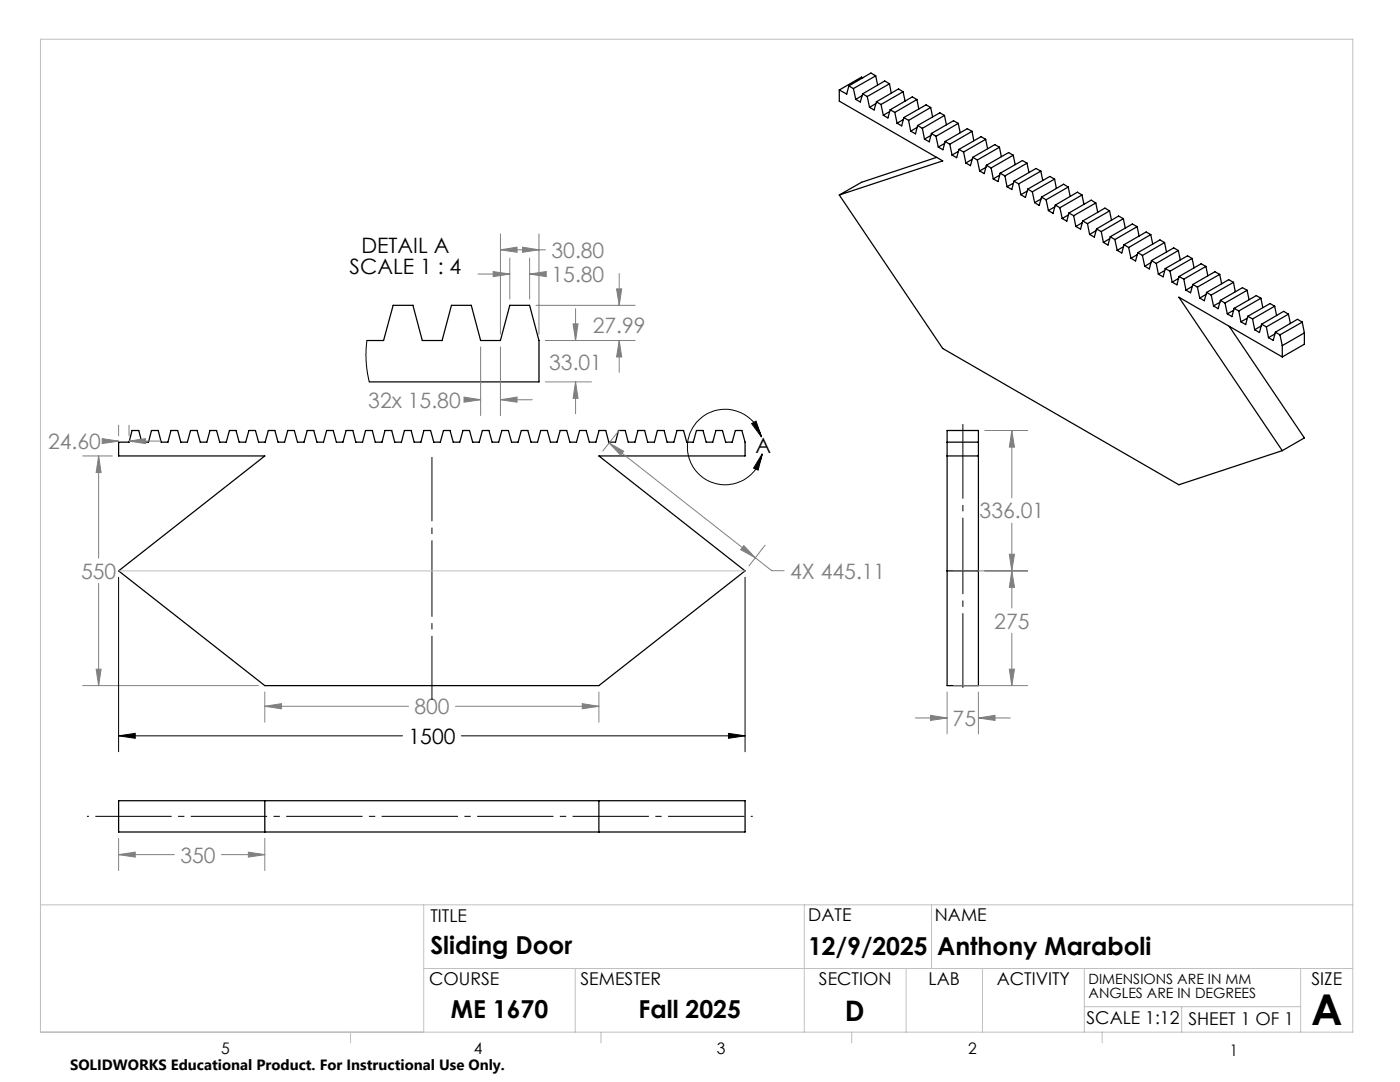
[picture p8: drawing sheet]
<svg xmlns="http://www.w3.org/2000/svg" width="279mm" height="216mm" viewBox="0 0 279 216" stroke-linecap="round" stroke-linejoin="round" font-family="sans-serif">
<g fill="none" stroke="#000" stroke-width=".25">
<path d="M167.5 18v2.2l20.6 11.9-20.6 6.8M169.4 17.1l-.4 1.7-1.5-.8M169.4 17.1l.9 .6M170.3 17.7l.5 2.1M172 19.1l-1.2 .7M172.2 18.7l.9 .6M172.2 18.7l-.5 1.7-.9-.6M172.2 15.5l-.3-.1-4.4 2.6M173.1 19.3l.4 2.1M174.8 15.1l-4.5 2.6M174.8 15.1l.4 1.9M174.8 15.1l-1-.5-4.4 2.5"/>
<path d="M177.5 16.7l-4.4 2.6M177.5 16.7l.4 1.9M177.5 16.7l-.9-.5-4.4 2.5M180.2 18.3l-4.4 2.5M180.2 18.3l.4 1.9M180.2 18.3l-.9-.6-4.4 2.6M183 19.9l-.9-.6-4.4 2.6M183 19.9l-4.4 2.5M183 19.9l.4 1.9M167.5 38.9l20.6 30.6 47.2 27.2 20.6-6.8M174.8 20.7l-1.3 .7M174.9 20.3l.9 .5"/>
<path d="M174.9 20.3l-.5 1.6-.9-.5M175.8 20.8l.5 2.2M177.6 22.3l-1.3 .7M177.7 21.9l.9 .5M177.7 21.9l-.5 1.6-.9-.5M178.6 22.4l.4 2.2M180.3 23.8l-1.3 .8M180.4 23.5l-.4 1.6-1-.5M180.4 23.5l.9 .5M181.3 24l.5 2.2M183 25.4l-1.2 .8M183.1 25l-.4 1.7-.9-.5"/>
<path d="M183.1 25l1 .6M184.1 25.6l.4 2.2M185.7 21.4l-.9-.5-4.4 2.6M185.7 21.4l-4.4 2.6M185.7 21.4l.4 2M185.8 27l-1.3 .8M185.9 26.6l-.4 1.7-1-.5M185.9 26.6l.9 .6M186.8 27.2l.5 2.2M186.9 31.4l-15 5-4.4 2.5M188.5 23l-.9-.5-4.5 2.5M188.5 23l-4.4 2.6"/>
<path d="M188.5 23l.4 1.9M188.5 28.6l-1.2 .8M188.6 28.2l-.4 1.7-.9-.5M188.6 28.2l.9 .6M189.5 28.8l.5 2.1M191.2 24.6l-4.4 2.6M191.2 24.6l.4 1.9M191.2 24.6l-.9-.5-4.4 2.5M191.3 30.2l-1.3 .7M191.4 29.8l-.5 1.7-.9-.6M191.4 29.8l.9 .5M192.3 30.3l.5 2.2"/>
<path d="M194 26.2l-4.5 2.6M194 26.2l.3 1.9M194 26.2l-1-.5-4.4 2.5M194 31.8l-1.2 .7M194.1 31.4l-.4 1.7-.9-.6M194.1 31.4l1 .5M195.1 31.9l.4 2.2M196.7 27.8l-.9-.5-4.4 2.5M196.7 27.8l-4.4 2.5M196.7 27.8l.4 1.9M196.8 33.4l-1.3 .7M196.8 33l-.4 1.6-.9-.5"/>
<path d="M196.8 33l1 .5M197.8 33.5l.4 2.2M199.5 29.4l-1-.5-4.4 2.5M199.5 29.4l-4.4 2.5M199.5 29.4l.3 1.9M199.5 35l-1.3 .7M199.6 34.6l-.4 1.6-1-.5M199.6 34.6l1 .5M200.6 35.1l.4 2.2M202.2 31l-.9-.6-4.5 2.6M202.2 31l-4.4 2.5M202.2 31l.4 1.8"/>
<path d="M202.2 36.5l-1.2 .8M202.4 36.2l-.5 1.6-.9-.5M202.4 36.2l.9 .5M203.3 36.7l.4 2.1M205 32.6l-4.4 2.5M205 32.6l.4 1.8M205 32.6l-1-.6-4.4 2.6M205 38.1l-1.3 .7M205.1 37.7l.9 .6M205.1 37.7l-.5 1.7-.9-.6M206 38.3l.5 2.1M207.7 34.1l-4.4 2.6"/>
<path d="M207.7 34.1l.4 1.9M207.7 34.1l-.9-.5-4.4 2.6M207.8 39.7l-1.3 .7M207.9 39.3l.9 .6M207.9 39.3l-.5 1.7-.9-.6M208.8 39.9l.4 2.1M210.5 35.7l-4.5 2.6M210.5 35.7l.3 1.9M210.5 35.7l-1-.5-4.4 2.5M213.2 37.3l-4.4 2.6M213.2 37.3l.4 1.9M213.2 37.3l-.9-.5-4.4 2.5"/>
<path d="M215.9 38.9l-4.4 2.6M215.9 38.9l.4 1.9M215.9 38.9l-.9-.6-4.4 2.6M210.5 41.3l-1.3 .7M210.6 40.9l.9 .6M210.6 40.9l-.5 1.7-.9-.6M211.5 41.5l.5 2.1M213.3 42.9l-1.3 .7M213.3 42.5l-.4 1.6-.9-.5M213.3 42.5l1 .5M214.3 43l.4 2.2M216 44.4l-1.3 .8"/>
<path d="M216.1 44.1l-.4 1.6-1-.5M216.1 44.1l.9 .5M217 44.6l.5 2.2M218.7 40.5l-4.4 2.5M218.7 40.5l.4 1.9M218.7 40.5l-.9-.6-4.5 2.6M218.7 46l-1.2 .8M218.8 45.7l-.4 1.6-.9-.5M218.8 45.7l1 .5M219.8 46.2l.4 2.2M221.4 42.1l-4.4 2.5M221.4 42.1l.4 1.9"/>
<path d="M221.4 42.1l-.9-.6-4.4 2.6M221.5 47.6l-1.3 .8M221.6 47.2l-.5 1.7-.9-.5M221.6 47.2l.9 .6M222.5 47.8l.5 2.2M224.2 43.6l-4.4 2.6M224.2 43.6l.4 1.9M224.2 43.6l-1-.5-4.4 2.6M224.2 49.2l-1.2 .8M224.3 48.8l-.4 1.7-.9-.5M224.3 48.8l.9 .6M225.2 49.4l.5 2.1"/>
<path d="M226.9 45.2l-4.4 2.6M226.9 45.2l.4 1.9M226.9 45.2l-.9-.5-4.4 2.5M227 50.8l-1.3 .7M227.1 50.4l-.5 1.7-.9-.6M227.1 50.4l.9 .6M228 51l.5 2.1M229.7 46.8l-1-.5-4.4 2.5M229.7 46.8l-4.5 2.6M229.7 46.8l.3 1.9M229.7 52.4l-1.2 .7M229.8 52l-.4 1.7-.9-.6"/>
<path d="M229.8 52l1 .6M230.8 52.6l.4 2.1M232.4 48.4l-.9-.5-4.4 2.5M232.4 48.4l-4.4 2.6M232.4 48.4l.4 1.9M232.4 54l-1.2 .7M232.6 53.6l-.5 1.6-.9-.5M232.6 53.6l.9 .5M233.5 54.1l.4 2.2M235.2 50l-1-.5-4.4 2.5M235.2 50l-4.4 2.6M235.2 50l.3 1.9"/>
<path d="M235.2 55.6l-1.3 .7M235.3 55.2l-.4 1.6-1-.5M235.3 55.2l1 .5M236.3 55.7l.4 2.2M237.9 51.6l-.9-.6-4.4 2.6M237.9 51.6l-4.4 2.5M237.9 51.6l.4 1.8M237.9 57.2l-1.2 .7M238.1 56.8l-.5 1.6-.9-.5M238.1 56.8l.9 .5M239 57.3l.4 2.2M240.7 53.2l-4.4 2.5"/>
<path d="M240.7 53.2l.4 1.8M240.7 53.2l-1-.6-4.4 2.6M240.7 58.7l-1.3 .8M240.8 58.3l-.5 1.7-.9-.5M240.8 58.3l.9 .6M241.7 58.9l.5 2.1M243.4 54.8l-4.4 2.5M243.4 54.8l.4 1.8M243.4 54.8l-.9-.6-4.4 2.6M243.6 59.9l.9 .6M243.6 59.9l-.5 1.7-.9-.6M246.2 56.3l-4.5 2.6"/>
<path d="M246.2 56.3l.3 1.9M246.2 56.3l-1-.5-4.4 2.5M248.9 57.9l-.9-.5-4.4 2.5M248.9 57.9l-4.4 2.6M248.9 57.9l.4 1.9M251.6 59.5l-.9-.5-4.4 2.5M251.6 59.5l-4.4 2.6M251.6 59.5l.4 1.9M73.2 67.9h3.4l1.9-7h3.9l1.9 7h3.9l1.9-7h4l1.8 7h4l1.8-7h4l1.9 7v8.3h-33.9M243.5 60.3l-1.3 .7M244.5 60.5l.4 2.1M245.3 65.1l15 22.3-4.4 2.5"/>
<path d="M246.2 61.9l-1.3 .7M246.3 61.5l.9 .6M246.3 61.5l-.4 1.7-1-.6M247.2 62.1l.4 2.1M248.9 63.5l-1.3 .7M249 63.1l-.4 1.7-1-.6M249 63.1l1 .5M250 63.6l.4 2.2M251.7 65.1l-1.3 .7M251.8 64.7l-.4 1.7-1-.6M251.8 64.7l.9 .5M252.7 65.2l.5 2.2"/>
<path d="M254.4 61.1l-4.4 2.5M254.4 61.1l.4 1.9M254.4 61.1l-.9-.5-4.5 2.5M254.4 66.6l-1.2 .8M254.5 66.3l.9 .5M254.5 66.3l-.4 1.6-.9-.5M255.4 66.8l.5 2.2M255.9 71.2l-20.6-11.9 20.6 30.6M255.9 69v2.2M257.1 62.7l-4.4 2.5M257.1 62.7l.4 1.9M257.1 62.7l-.9-.6-4.4 2.6"/>
<path d="M259.9 64.3l-4.5 2.5M259.9 64.3l.4 2.1M259.9 64.3l-1-.6-4.4 2.6M260.3 66.4l-4.4 2.6M260.3 66.4v2.3l-4.4 2.5M23.7 88.2h2.1l.6-2.3h1.3l.6 2.3h1.3l.6-2.3h1.4l.6 2.3h1.3l.6-2.3h1.4l.6 2.3h1.3l.6-2.3h1.3l.7 2.3h1.3l.6-2.3h1.3l.7 2.3h1.3l.6-2.3h1.3l.6 2.3h1.3l.7-2.3h1.3l.6 2.3h1.3l.7-2.3h1.3l.6 2.3h1.3l.6-2.3h1.3l.7 2.3h1.3l.6-2.3h1.3l.7 2.3h1.3l.6-2.3h1.3l.6 2.3h1.3l.7-2.3h1.3l.6 2.3h1.4l.6-2.3h1.3l.6 2.3h1.3l.6-2.3h1.4l.6 2.3h1.3l.6-2.3h1.4l.6 2.3h1.3l.6-2.3h1.3l.7 2.3h1.3l.6-2.3h1.3l.7 2.3h1.3l.6-2.3h1.3l.6 2.3h1.3l.7-2.3h1.3l.6 2.3h1.3l.7-2.3h1.3l.6 2.3h1.3l.6-2.3h1.3l.7 2.3h1.3l.6-2.3h1.3l.7 2.3h1.3l.6-2.3h1.3l.6 2.3h1.3l.7-2.3h1.3l.6 2.3h1.3l.7-2.3h1.3l.6 2.3h1.3l.6-2.3h1.4l.6 2.3h1.3l.6-2.3h1.4l.6 2.3h1.3l.6-2.3h1.3l.6 2.3h1.4l.6-2.3h1.3l.7 2.3h1.3l.6-2.3h1.3l.6 2.3h1.3l.7-2.3h1.3l.6 2.3h1.3l.7-2.3h1.3l.6 2.3v2.8h-29.2l29.2 22.9-29.2 22.9h-66.7l-29.1-22.9 29.1-22.9h-29.1zM189 91h6.3M189 88.2h6.3M189 85.9h6.3v50.9h-6.3zM189 113.9h6.3M23.7 159.8h125v6.2h-125zM52.8 159.8v6.2"/>
<path d="M119.5 159.8v6.2"/>
</g>
<path d="M73.2 67.9l-.1 1.6v2.6l.2 2.1 .4 2M150 84.5l.9-.5 1.1 3.2zM152 87.2a7.5 7.5 0 0 0-11.8-4 7.5 7.5 0 0 0 .5 12.4 7.5 7.5 0 0 0 11.4-5M152.1 90.6l-.8 3.2-.9-.4zM23.7 115.2v34.8M148.7 115.2v34.8M23.7 146.8l3.3-.5v1zM23.7 146.8h56.6M92.1 146.8h56.6M145.4 146.3l3.3 .5-3.3 .5z" fill="none" stroke="#000" stroke-width=".2"/>
<g fill="none" stroke="#808080" stroke-width=".2">
<path d="M95.4 54.7h6.3M98.4 54.2l3.3 .5-3.3 .5zM99.9 49.8l3.3-.5v1zM99.9 46.7v20M99.9 49.8h9M101.7 51.5v8.2M104.3 49.3l3.3 .5-3.3 .5zM105.7 54.7l3.3-.5v1zM105.7 51.5v8.2M105.7 54.7h3.2M107.6 46.7v20M123 57.6h1.1l-.5 3.3z"/>
<path d="M123.6 54.6v6.3M92.6 79.2l3.3 .6-3.3 .5zM93.1 79.8h2.8M95.9 69.2v13.7M99.9 79.8l3.3-.6v1.1zM99.9 69.2v13.7M99.9 79.8h6.3M107 60.9h19.8M108.8 67.9h18M108.8 76.2h9.2M114.4 64.6h1l-.5 3.3zM114.9 76.2l.5 3.3h-1z"/>
<path d="M114.9 61.6v6.3M114.9 76.2v6.3M123.6 67.9l.5 3.3h-1.1zM123.6 67.9v6.4M16.5 91h5.9M19.7 91l.5 3.3h-1zM19.7 91v20.4M20.4 87.5l3.3 .5-3.3 .5zM21.3 88h2.4M23.7 84.8v2.2M25.8 88l3.2-.5v1zM25.8 84.8v2.2"/>
<path d="M25.8 88h6.3M121.6 88.4l2.9 1.6-.6 .8zM121.6 88.4l29.1 22.9M123.5 85.9l-3.2 4.1M196.5 85.9h8.6M201.9 85.9l.6 3.3h-1.1zM201.9 85.9v13.4M19.7 116.4v20.4M148.4 108.9l2.3 2.4-2.9-1.6zM150.7 111.3l3.3 2.6h2.5M152.7 108.8l-3.2 4.1M190.3 113.9h14.8"/>
<path d="M201.4 110.6h1.1l-.6 3.3zM201.9 113.9l.6 3.3h-1.1zM201.9 104.4v16.9M16.5 136.8h35.1M19.2 133.5h1l-.5 3.3zM52.8 138.1v6M119.5 138.1v6M189 138.1v8.3M190.3 136.8h14.8M195.3 138.1v8.3M201.4 133.5h1.1l-.6 3.3zM201.9 126.4v10.4"/>
<path d="M52.8 140.9l3.4-.5v1zM52.8 140.9h28.7M90.9 140.9h28.6M116.2 140.4l3.3 .5-3.3 .5zM182.7 143.3h6.3M185.7 142.7l3.3 .6-3.3 .5zM195.3 143.3l3.3-.6v1.1zM195.3 143.3h6.3M23.7 170.5l3.3-.5v1zM23.7 167.3v6.4M23.7 170.5h11.1M44.2 170.5h8.6"/>
<path d="M49.6 170l3.2 .5-3.2 .5zM52.8 167.3v6.4"/>
</g>
<path d="M86.2 91.2v48.5" fill="none" stroke="#000" stroke-width=".2" stroke-dasharray="15.2 1.3 1.3 1.3" stroke-dashoffset="2.4" stroke-linecap="butt"/>
<path d="M192.2 84.6v52.6" fill="none" stroke="#000" stroke-width=".2" stroke-dasharray="15.2 1.3 1.3 1.3" stroke-dashoffset=".4" stroke-linecap="butt"/>
<path d="M150.2 162.9h-132.8" fill="none" stroke="#000" stroke-width=".2" stroke-dasharray="15.2 1.3 1.3 1.3" stroke-dashoffset="-1.7" stroke-linecap="butt"/>
<g fill="none" stroke="#c0c0c0" stroke-width=".2">
<path d="M8.1 7.8h261.9v198.2h-261.9zM23.7 113.9h125M8.1 180.6h261.9M84.6 180.6v25.4M84.6 193.3h185.4M114.8 193.3v12.7M160.5 180.6v25.4M180.8 193.3v12.7M185.9 180.6v12.7M196.1 193.3v12.7M216.4 193.3v12.7M259.6 193.3v12.7"/>
<path d="M70 206v2.1M119.9 206v2.1M170 206v2.1M216.4 200.9h43.2M220 206v2.1M235.8 200.9v5.1"/>
</g>
<path d="M150 84.5l.9-.5 1.1 3.2zM152.1 90.6l-.8 3.2-.9-.4z" fill="#000"/>
<path d="M116.2 140.4l3.3 .5-3.3 .5zM52.8 140.9l3.4-.5v1zM19.7 91l.5 3.3h-1zM19.2 133.5h1l-.5 3.3zM121.6 88.4l2.9 1.6-.6 .8zM148.4 108.9l2.3 2.4-2.9-1.6zM20.4 87.5l3.3 .5-3.3 .5zM25.8 88l3.2-.5v1zM114.4 64.6h1l-.5 3.3zM114.9 76.2l.5 3.3h-1zM98.4 54.2l3.3 .5-3.3 .5zM105.7 54.7l3.3-.5v1zM99.9 49.8l3.3-.5v1zM104.3 49.3l3.3 .5-3.3 .5zM123 57.6h1.1l-.5 3.3zM123.6 67.9l.5 3.3h-1.1zM92.6 79.2l3.3 .6-3.3 .5zM99.9 79.8l3.3-.6v1.1zM185.7 142.7l3.3 .6-3.3 .5zM195.3 143.3l3.3-.6v1.1zM201.9 113.9l.6 3.3h-1.1zM201.4 133.5h1.1l-.6 3.3zM201.9 85.9l.6 3.3h-1.1zM201.4 110.6h1.1l-.6 3.3zM49.6 170l3.2 .5-3.2 .5zM23.7 170.5l3.3-.5v1z" fill="#808080"/>
<path d="M23.7 146.8l3.3-.5v1zM145.4 146.3l3.3 .5-3.3 .5z" fill="#000"/>
<text font-size="8.5" x="261.7" y="204.6">A</text>
<text font-size="5.6" x="168.6" y="203.7">D</text>
<g font-size="4.9">
<text x="85.9" y="190.4">Sliding Door</text>
<text x="161.3" y="190.5">12/9/2025</text>
<text x="187" y="190.5">Anthony Maraboli</text>
<text x="90" y="203.2">ME 1670</text>
<text x="127.4" y="203.1">Fall 2025</text>
</g>
<g font-size="4.2">
<text x="72.1" y="50.4">DETAIL A</text>
<text x="69.8" y="54.6">SCALE 1 : 4</text>
<text x="150.8" y="90.4">A</text>
<text x="81.5" y="148.4">1500</text>
</g>
<g font-size="4.2" fill="#808080">
<text x="110.1" y="51.4">30.80</text>
<text x="110.1" y="56.3">15.80</text>
<text x="118.3" y="66.4">27.99</text>
<text x="109.6" y="73.8">33.01</text>
<text x="73.5" y="81.3">32x 15.80</text>
<text x="9.6" y="89.6">24.60</text>
<text x="195.5" y="103.5">336.01</text>
<text x="16.2" y="115.5">550</text>
<text x="157.7" y="115.5">4X 445.11</text>
<text x="198.4" y="125.4">275</text>
<text x="82.7" y="142.5">800</text>
<text x="190.1" y="144.8">75</text>
<text x="36" y="172.1">350</text>
</g>
<g font-size="3.5">
<text x="85.9" y="183.9">TITLE</text>
<text x="161.3" y="183.8">DATE</text>
<text x="186.6" y="183.8">NAME</text>
<text x="85.6" y="196.5">COURSE</text>
<text x="115.9" y="196.5">SEMESTER</text>
<text x="163.4" y="196.5">SECTION</text>
<text x="185.3" y="196.5">LAB</text>
<text x="198.9" y="196.5">ACTIVITY</text>
<text x="261.7" y="196.5">SIZE</text>
<text x="216.8" y="204.4">SCALE 1:12</text>
<text x="237.2" y="204.4">SHEET 1 OF 1</text>
</g>
<g font-size="3.2">
<text x="44.2" y="210.4">5</text>
<text x="94.6" y="210.3">4</text>
<text x="143.1" y="210.4">3</text>
<text x="193.2" y="210.3">2</text>
<text x="245.4" y="210.6">1</text>
</g>
<text font-size="3" x="14" y="213.5">SOLIDWORKS Educational Product. For Instructional Use Only.</text>
<g font-size="2.8">
<text x="217.2" y="196.4">DIMENSIONS ARE IN MM</text>
<text x="217.2" y="199.2">ANGLES ARE IN DEGREES</text>
</g>
</svg>
